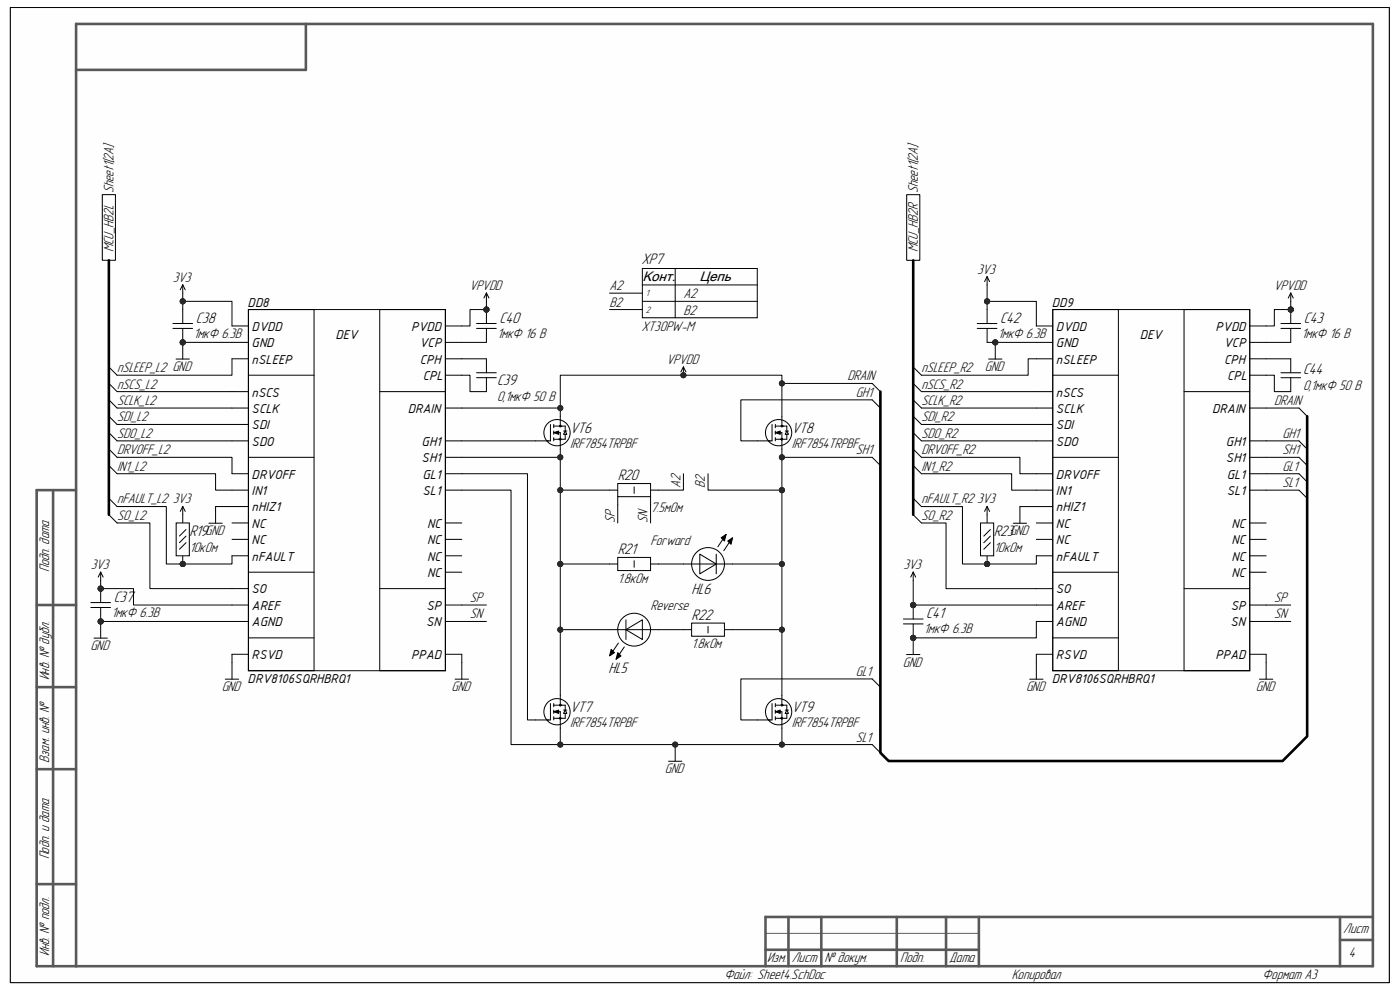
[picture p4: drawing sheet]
<svg xmlns="http://www.w3.org/2000/svg" width="297mm" height="210mm" viewBox="0 0 297 210" stroke-linecap="round" stroke-linejoin="round" font-family="sans-serif">
<path d="M2.2 1.6h292.5v206.8h-292.5z" fill-rule="evenodd" fill="#fefefe"/>
<path d="M2.2 1.6h292.5v206.8h-292.5z" fill="none" stroke="#000" stroke-width=".21"/>
<path d="M2.2 1.6h292.5v206.8h-292.5z" fill-rule="evenodd" fill="#fefefe"/>
<path d="M2.2 1.6h292.5v206.8h-292.5zM116.8 90v3.5h-.7M117.5 91.8l1-.4v.7zM117.5 90v.7M117.5 91.4v.7M117.5 92.8v.7M117.5 91.8h1.4v1.4h-1.4M117.5 90.4h1.7" fill="none" stroke="#000" stroke-width=".21"/>
<g fill="none" stroke="#585858" stroke-width=".55">
<path d="M64.9 5.1v9.7h-48.8M7.8 104h8.3M7.8 104v101h283.5v-199.9h-275.2v199.9M11.3 104v101M7.8 128.3h8.3M7.8 145.8h8.3M7.8 163.2h8.3M7.8 187.6h8.3M167.3 194.5v10.5M174.2 194.5v10.5M190.3 194.5v10.5M200.7 194.5v10.5"/>
<path d="M207.7 194.5v10.5M284.3 194.5v10.5M284.3 199.4h7M291.3 194.5h-128.9v10.5M162.4 201.5h45.3"/>
</g>
<path d="M162.4 198h45.3" fill="none" stroke="#585858" stroke-width=".21"/>
<path d="M117.5 91.8l1-.4v.7z" fill="#000"/>
<path d="M119.9 91.4l.4 .7h-.7z" fill="#fefefe"/>
<g fill="none" stroke="#000" stroke-width=".21">
<path d="M113.6 93.5h2.8M118.9 88.3v2.1h1v1M118.9 93.2v2.1M119.6 91.4h.7M119.9 91.4l.4 .7h-.7zM119.9 92.1v1.1h-1.4M116.8 149.2v3.5h-.7M117.5 151l1-.4v.7zM117.5 151h1.4v1.4h-1.4M117.5 149.2v.7M117.5 150.6v.7M117.5 152v.7"/>
<path d="M117.5 149.6h1.7"/>
<circle cx="118.2" cy="91.8" r="2.79"/>
<circle cx="118.9" cy="93.2" r=".17"/>
<circle cx="118.9" cy="90.4" r=".17"/>
</g>
<g fill="#000">
<path d="M117.5 151l1-.4v.7z"/>
<circle cx="118.9" cy="93.2" r=".17"/>
<circle cx="118.9" cy="90.4" r=".17"/>
</g>
<path d="M119.9 150.6l.4 .7h-.7z" fill="#fefefe"/>
<g fill="none" stroke="#000" stroke-width=".21">
<path d="M163.8 90v3.5h-.7M164.5 91.8l1-.4v.7zM164.5 90v.7M164.5 91.4v.7M164.5 92.8v.7M164.5 91.8h1.4v1.4h-1.4M164.5 90.4h1.7M113.6 152.7h2.8M118.9 147.5v2.1h1v1M118.9 152.4v2.1M119.6 150.6h.7M119.9 150.6l.4 .7h-.7z"/>
<path d="M119.9 151.3v1.1h-1.4"/>
<circle cx="118.2" cy="151" r="2.79"/>
<circle cx="118.9" cy="149.6" r=".17"/>
<circle cx="118.9" cy="152.4" r=".17"/>
</g>
<g fill="#000">
<path d="M164.5 91.8l1-.4v.7z"/>
<circle cx="118.9" cy="149.6" r=".17"/>
<circle cx="118.9" cy="152.4" r=".17"/>
</g>
<path d="M166.9 91.4l.4 .7h-.7z" fill="#fefefe"/>
<g fill="none" stroke="#000" stroke-width=".21">
<path d="M160.7 93.5h2.7M165.9 88.3v2.1h1v1M165.9 93.2v2.1M166.6 91.4h.7M166.9 91.4l.4 .7h-.7zM166.9 92.1v1.1h-1.4M163.8 149.2v3.5h-.7M164.5 151l1-.4v.7zM164.5 151h1.4v1.4h-1.4M164.5 149.2v.7M164.5 150.6v.7M164.5 152v.7"/>
<path d="M164.5 149.6h1.7"/>
<circle cx="165.2" cy="91.8" r="2.79"/>
<circle cx="165.9" cy="93.2" r=".17"/>
<circle cx="165.9" cy="90.4" r=".17"/>
</g>
<g fill="#000">
<path d="M164.5 151l1-.4v.7z"/>
<circle cx="165.9" cy="93.2" r=".17"/>
<circle cx="165.9" cy="90.4" r=".17"/>
</g>
<path d="M166.9 150.6l.4 .7h-.7z" fill="#fefefe"/>
<g fill="none" stroke="#000" stroke-width=".21">
<path d="M136.3 57h24.4v10.4h-24.4zM143.2 57v10.4M129.3 62.2h7M129.3 65.7h7M136.3 60.4h24.4M136.3 63.9h24.4M129.3 119.6h1.8M138 119.6h1.8M160.7 152.7h2.7M165.9 147.5v2.1h1v1M165.9 152.4v2.1M166.6 150.6h.7"/>
<path d="M166.9 150.6l.4 .7h-.7zM166.9 151.3v1.1h-1.4"/>
<circle cx="165.2" cy="151" r="2.79"/>
<circle cx="165.9" cy="152.4" r=".17"/>
<circle cx="165.9" cy="149.6" r=".17"/>
</g>
<g fill="#000">
<circle cx="165.9" cy="152.4" r=".17"/>
<circle cx="165.9" cy="149.6" r=".17"/>
</g>
<path d="M131.1 118.3h6.9v2.7h-6.9z" fill-rule="evenodd" fill="#fefefe"/>
<path d="M131.1 118.3h6.9v2.7h-6.9zM134.5 119v1.3M145 133.6h1.7M153.7 133.6h1.7" fill="none" stroke="#000" stroke-width=".21"/>
<path d="M146.7 132.2h7v2.8h-7z" fill-rule="evenodd" fill="#fefefe"/>
<path d="M145 119.6h3.5M152 119.6h3.4M146.7 132.2h7v2.8h-7zM150.2 132.9v1.4" fill="none" stroke="#000" stroke-width=".21"/>
<path d="M148.5 117.6l3.5 2-3.5 2.1z" fill="#fefefe"/>
<g fill="none" stroke="#000" stroke-width=".21">
<path d="M148.5 117.6l3.5 2-3.5 2.1zM148.5 119.6h3.5M152 117.6v4.1M153 114.1l1-.7-.3 1.4zM154 113.4l-1.7 2.6M154.4 114.8l1-.7-.3 1.4zM155.3 114.2l-1.7 2.6M129.3 133.6h3.5M136.3 133.6h3.5"/>
<circle cx="150.2" cy="119.6" r="3.5"/>
</g>
<path d="M153 114.1l1-.7-.3 1.4zM154.4 114.8l1-.7-.3 1.4z" fill="#000"/>
<path d="M132.8 133.6l3.5-2.1v4.2z" fill="#fefefe"/>
<g fill="none" stroke="#000" stroke-width=".21">
<path d="M129.7 137.8l.7 .7-1.1 .6zM131.1 138.5l.7 .6-1.1 .7zM131.2 136.4l-1.7 2.6M132.4 137.2l-1.7 2.6M132.8 133.6l3.5-2.1v4.2zM132.8 133.6h3.5M132.8 131.5v4.2"/>
<circle cx="134.5" cy="133.6" r="3.5"/>
</g>
<path d="M129.7 137.8l.7 .7-1.1 .6zM131.1 138.5l.7 .6-1.1 .7z" fill="#000"/>
<path d="M52.7 65.7h41.8v76.6h-41.8z" fill-rule="evenodd" fill="#fefefe"/>
<g fill="none" stroke="#000" stroke-width=".21">
<path d="M49.2 72.6h3.5M49.2 69.1h3.5M49.2 76.1h3.5M52.7 79.6h13.9M52.7 65.7h41.8v76.6h-41.8zM52.7 65.7h13.9v76.6h-13.9zM80.6 65.7h13.9v76.6h-13.9zM94.5 72.6h3.5M94.5 69.2h3.5M94.5 76.1h3.5M94.5 79.6h3.5M49.2 83.1h3.5"/>
<path d="M49.2 86.6h3.5M49.2 90h3.5M49.2 93.5h3.5M52.7 97h13.9M80.6 83.1h13.9M94.5 86.6h3.5M94.5 93.5h3.5M94.5 97h3.5M49.2 104h3.5M49.2 107.5h3.5M49.2 110.9h3.5M49.2 114.4h3.5"/>
<path d="M49.2 100.5h3.5M49.2 117.9h3.5M94.5 104h3.5M94.5 110.9h3.5M94.5 114.4h3.5M94.5 100.5h3.5M94.5 117.9h3.5M129.3 104h1.8M138 104h1.8M49.2 124.9h3.5M49.2 138.8h3.5M49.2 128.3h3.5"/>
<path d="M49.2 131.8h3.5M52.7 121.4h13.9M52.7 135.3h13.9M80.6 124.9h13.9M94.5 138.8h3.5M94.5 128.3h3.5M94.5 131.8h3.5M94.5 121.4h3.5"/>
</g>
<path d="M131.1 102.6h6.9v2.8h-6.9z" fill-rule="evenodd" fill="#fefefe"/>
<path d="M131.1 102.6h6.9v2.8h-6.9zM131.1 105.4v1.7M134.5 103.3v1.4M138 105.4v1.7" fill="none" stroke="#000" stroke-width=".21"/>
<path d="M223.3 65.7h41.8v76.6h-41.8z" fill-rule="evenodd" fill="#fefefe"/>
<g fill="none" stroke="#000" stroke-width=".21">
<path d="M101.1 79.1h4.2M103.2 76.1v3M219.9 72.6h3.4M219.9 69.2h3.4M219.9 76.1h3.4M223.3 65.7h41.8v76.6h-41.8zM223.3 65.7h14v76.6h-14zM223.3 79.6h14M251.2 65.7h13.9v76.6h-13.9zM265.1 72.6h3.5M265.1 69.2h3.5M265.1 76.1h3.5"/>
<path d="M265.1 79.6h3.5M101.1 80.1h4.2M103.2 80.1v3M219.9 83.1h3.4M219.9 86.6h3.4M219.9 90h3.4M219.9 93.5h3.4M223.3 97h14M251.2 83.1h13.9M265.1 86.6h3.5M265.1 93.5h3.5M265.1 97h3.5"/>
<path d="M275.6 97l1.7 1.8M275.6 93.5l1.7 1.8M275.6 86.6l1.7 1.7M219.9 104h3.4M219.9 107.5h3.4M219.9 110.9h3.4M219.9 114.4h3.4M219.9 100.5h3.4M219.9 117.9h3.4M265.1 104h3.5M265.1 110.9h3.5M265.1 114.4h3.5"/>
<path d="M265.1 100.5h3.5M265.1 117.9h3.5M275.6 104l1.7 1.7M275.6 100.5l1.7 1.7M219.9 124.9h3.4M219.9 138.8h3.4M219.9 128.4h3.4M219.9 131.8h3.4M223.3 121.4h14M223.3 135.3h14M251.2 124.9h13.9M265.1 138.8h3.5"/>
<path d="M265.1 128.4h3.5M265.1 131.8h3.5M265.1 121.4h3.5M267.2 144.1h2.8M268.6 140.5v3.6"/>
</g>
<circle cx="103.2" cy="65.7" r=".53" fill="#262626"/>
<circle cx="103.2" cy="65.7" r=".53" fill="none" stroke="#262626" stroke-width=".21"/>
<path d="M101.1 69.7h4.2M101.1 68.6h4.2M103.2 65.7v2.9M103.2 69.7v2.9" fill="none" stroke="#000" stroke-width=".21"/>
<circle cx="103.2" cy="65.7" r=".53" fill="#262626"/>
<circle cx="103.2" cy="65.7" r=".53" fill="none" stroke="#262626" stroke-width=".21"/>
<path d="M103.2 62.2l-.5 1M103.2 62.2l.5 1M103.2 62.2v1.7M271.7 79.1h4.2M273.8 76.1v3M271.7 80.1h4.2M273.8 80.1v3" fill="none" stroke="#000" stroke-width=".21"/>
<circle cx="273.8" cy="65.7" r=".53" fill="#262626"/>
<circle cx="273.8" cy="65.7" r=".53" fill="none" stroke="#262626" stroke-width=".21"/>
<path d="M271.7 69.7h4.2M271.7 68.6h4.2M273.8 65.7v2.9M273.8 69.7v2.9" fill="none" stroke="#000" stroke-width=".21"/>
<circle cx="273.8" cy="65.7" r=".53" fill="#262626"/>
<circle cx="273.8" cy="65.7" r=".53" fill="none" stroke="#262626" stroke-width=".21"/>
<path d="M37.4 76.2h2.8M38.8 72.6v3.6M273.8 62.2l-.5 1M273.8 62.2l.6 1M273.8 62.2v1.7M96.6 144.1h2.8M98 140.5v3.6" fill="none" stroke="#000" stroke-width=".21"/>
<circle cx="38.8" cy="72.6" r=".53" fill="#262626"/>
<circle cx="38.8" cy="72.6" r=".53" fill="none" stroke="#262626" stroke-width=".21"/>
<circle cx="38.8" cy="72.6" r=".53" fill="#262626"/>
<circle cx="38.8" cy="72.6" r=".53" fill="none" stroke="#262626" stroke-width=".21"/>
<path d="M36.7 69.7h4.2M36.7 68.6h4.2M38.8 69.7v2.9" fill="none" stroke="#000" stroke-width=".21"/>
<circle cx="38.8" cy="72.6" r=".53" fill="#262626"/>
<circle cx="38.8" cy="72.6" r=".53" fill="none" stroke="#262626" stroke-width=".21"/>
<path d="M38.8 60.4v1.8M38.8 65.7v2.9M38.8 60.4l-.6 1.1M38.8 60.4l.5 1.1M209.7 76.2h2.9M211.1 72.6v3.6" fill="none" stroke="#000" stroke-width=".21"/>
<circle cx="211.1" cy="72.6" r=".53" fill="#262626"/>
<circle cx="211.1" cy="72.6" r=".53" fill="none" stroke="#262626" stroke-width=".21"/>
<path d="M209.4 58.7v1.7M209.4 58.7l-.5 1M209.4 58.7l.5 1M207.3 69.7h4.2M207.3 68.6h4.2M209.4 65.7v2.9M209.4 69.7v2.9" fill="none" stroke="#000" stroke-width=".21"/>
<circle cx="21.4" cy="131.8" r=".53" fill="#262626"/>
<circle cx="21.4" cy="131.8" r=".53" fill="none" stroke="#262626" stroke-width=".21"/>
<circle cx="21.4" cy="124.9" r=".53" fill="#262626"/>
<circle cx="21.4" cy="124.9" r=".53" fill="none" stroke="#262626" stroke-width=".21"/>
<path d="M19.3 128.9h4.1M19.3 127.8h4.1M21.4 128.9v2.9" fill="none" stroke="#000" stroke-width=".21"/>
<circle cx="21.4" cy="131.8" r=".53" fill="#262626"/>
<circle cx="21.4" cy="131.8" r=".53" fill="none" stroke="#262626" stroke-width=".21"/>
<path d="M21.4 124.9v2.9" fill="none" stroke="#000" stroke-width=".21"/>
<circle cx="21.4" cy="124.9" r=".53" fill="#262626"/>
<circle cx="21.4" cy="124.9" r=".53" fill="none" stroke="#262626" stroke-width=".21"/>
<path d="M19.9 135.4h2.9M21.4 131.8v3.6" fill="none" stroke="#000" stroke-width=".21"/>
<circle cx="21.4" cy="131.8" r=".53" fill="#262626"/>
<circle cx="21.4" cy="131.8" r=".53" fill="none" stroke="#262626" stroke-width=".21"/>
<path d="M21.4 121.4l-.6 1M21.4 121.4l.5 1M21.4 121.4v1.7" fill="none" stroke="#000" stroke-width=".21"/>
<circle cx="38.8" cy="119.6" r=".53" fill="#262626"/>
<circle cx="38.8" cy="119.6" r=".53" fill="none" stroke="#262626" stroke-width=".21"/>
<path d="M38.8 117.9v1.7" fill="none" stroke="#000" stroke-width=".21"/>
<circle cx="38.8" cy="119.6" r=".53" fill="#262626"/>
<circle cx="38.8" cy="119.6" r=".53" fill="none" stroke="#262626" stroke-width=".21"/>
<path d="M38.8 109.2v1.7" fill="none" stroke="#000" stroke-width=".21"/>
<path d="M37.4 110.9h2.8v7h-2.8z" fill-rule="evenodd" fill="#fefefe"/>
<g fill="none" stroke="#000" stroke-width=".21">
<path d="M23.1 77.9l1.7 1.7M23.1 81.3l1.7 1.8M23.1 84.8l1.7 1.8M23.1 88.3l1.7 1.7M23.1 91.8l1.7 1.7M23.1 95.3l1.7 1.7M23.1 98.8l1.7 1.7M23.1 105.7l1.7 1.8M23.1 109.2l1.7 1.7M37.4 110.9h2.8v7h-2.8zM38.8 107.4l-.6 1.1M38.8 107.4l.5 1.1"/>
<path d="M38.8 107.4v1.8M39.5 115.1l-1.4 1.4M39.5 113.7l-1.4 1.4M39.5 112.3l-1.4 1.4"/>
</g>
<path d="M21.7 41.3h2.8v13.9h-2.8z" fill-rule="evenodd" fill="#fefefe"/>
<path d="M21.7 41.3h2.8v13.9h-2.8zM185 81.3l1.8 1.8M185 84.8l1.8 1.8M185 97l1.8 1.8M185 158l1.8 1.7M185 144l1.8 1.8" fill="none" stroke="#000" stroke-width=".21"/>
<circle cx="193.7" cy="135.3" r=".53" fill="#262626"/>
<circle cx="193.7" cy="135.3" r=".53" fill="none" stroke="#262626" stroke-width=".21"/>
<circle cx="193.7" cy="128.4" r=".53" fill="#262626"/>
<circle cx="193.7" cy="128.4" r=".53" fill="none" stroke="#262626" stroke-width=".21"/>
<path d="M191.7 132.4h4.1M191.7 131.3h4.1M193.7 132.4v2.9" fill="none" stroke="#000" stroke-width=".21"/>
<circle cx="193.7" cy="135.3" r=".53" fill="#262626"/>
<circle cx="193.7" cy="135.3" r=".53" fill="none" stroke="#262626" stroke-width=".21"/>
<path d="M193.7 128.4v2.9" fill="none" stroke="#000" stroke-width=".21"/>
<circle cx="193.7" cy="128.4" r=".53" fill="#262626"/>
<circle cx="193.7" cy="128.4" r=".53" fill="none" stroke="#262626" stroke-width=".21"/>
<path d="M192.3 138.9h2.9M193.7 135.3v3.6" fill="none" stroke="#000" stroke-width=".21"/>
<circle cx="193.7" cy="135.3" r=".53" fill="#262626"/>
<circle cx="193.7" cy="135.3" r=".53" fill="none" stroke="#262626" stroke-width=".21"/>
<path d="M193.7 121.4l-.5 1M193.7 121.4l.6 1M193.7 121.4v1.7" fill="none" stroke="#000" stroke-width=".21"/>
<circle cx="209.4" cy="119.6" r=".53" fill="#262626"/>
<circle cx="209.4" cy="119.6" r=".53" fill="none" stroke="#262626" stroke-width=".21"/>
<path d="M209.4 117.9v1.7" fill="none" stroke="#000" stroke-width=".21"/>
<circle cx="209.4" cy="119.6" r=".53" fill="#262626"/>
<circle cx="209.4" cy="119.6" r=".53" fill="none" stroke="#262626" stroke-width=".21"/>
<path d="M209.4 109.2v1.7" fill="none" stroke="#000" stroke-width=".21"/>
<path d="M208 110.9h2.8v7h-2.8z" fill-rule="evenodd" fill="#fefefe"/>
<g fill="none" stroke="#000" stroke-width=".21">
<path d="M193.7 77.9l1.8 1.7M193.7 81.3l1.8 1.8M193.7 84.8l1.8 1.8M193.7 88.3l1.8 1.7M193.7 91.8l1.8 1.7M193.7 95.3l1.8 1.7M193.7 98.8l1.8 1.7M193.7 105.7l1.8 1.8M193.7 109.2l1.8 1.7M208 110.9h2.8v7h-2.8zM209.4 107.4l-.5 1.1M209.4 107.4l.5 1.1"/>
<path d="M209.4 107.4v1.8M210.1 115.1l-1.4 1.4M210.1 113.7l-1.4 1.4M210.1 112.3l-1.4 1.4"/>
</g>
<path d="M192.4 41.3h2.7v13.9h-2.7z" fill-rule="evenodd" fill="#fefefe"/>
<path d="M192.4 41.3h2.7v13.9h-2.7zM47.8 144.1h2.8M49.2 140.5v3.6M143.2 158v3.5M218.4 144.1h2.9M219.9 140.5v3.6M141.8 161.5h2.9" fill="none" stroke="#000" stroke-width=".21"/>
<circle cx="143.2" cy="158" r=".53" fill="#262626"/>
<circle cx="143.2" cy="158" r=".53" fill="none" stroke="#262626" stroke-width=".21"/>
<path d="M145 77.8l-.5 1.1M145 77.8l.5 1.1M145 77.8v1.8" fill="none" stroke="#000" stroke-width=".21"/>
<circle cx="145" cy="79.6" r=".53" fill="#262626"/>
<circle cx="145" cy="79.6" r=".53" fill="none" stroke="#262626" stroke-width=".21"/>
<path d="M44.3 111h2.8M45.7 107.5v3.5M150.2 100.5v3.5h15.7M215 111h2.8M216.4 107.5v3.5" fill="none" stroke="#000" stroke-width=".21"/>
<circle cx="165.9" cy="104" r=".53" fill="#262626"/>
<circle cx="165.9" cy="104" r=".53" fill="none" stroke="#262626" stroke-width=".21"/>
<path d="M139.8 119.6h5.2M155.4 119.6h10.5" fill="none" stroke="#000" stroke-width=".21"/>
<circle cx="165.9" cy="119.6" r=".53" fill="#262626"/>
<circle cx="165.9" cy="119.6" r=".53" fill="none" stroke="#262626" stroke-width=".21"/>
<path d="M118.9 119.6h10.4" fill="none" stroke="#000" stroke-width=".21"/>
<circle cx="118.9" cy="119.6" r=".53" fill="#262626"/>
<circle cx="118.9" cy="119.6" r=".53" fill="none" stroke="#262626" stroke-width=".21"/>
<path d="M139.8 133.6h5.2M155.4 133.6h10.5" fill="none" stroke="#000" stroke-width=".21"/>
<circle cx="165.9" cy="133.6" r=".53" fill="#262626"/>
<circle cx="165.9" cy="133.6" r=".53" fill="none" stroke="#262626" stroke-width=".21"/>
<path d="M118.9 133.6h10.4" fill="none" stroke="#000" stroke-width=".21"/>
<circle cx="118.9" cy="133.6" r=".53" fill="#262626"/>
<circle cx="118.9" cy="133.6" r=".53" fill="none" stroke="#262626" stroke-width=".21"/>
<path d="M118.9 104h10.4" fill="none" stroke="#000" stroke-width=".21"/>
<circle cx="118.9" cy="104" r=".53" fill="#262626"/>
<circle cx="118.9" cy="104" r=".53" fill="none" stroke="#262626" stroke-width=".21"/>
<path d="M118.9 86.6v1.7M131.1 107.1v3.8M138 107.1v3.8M145 100.5v3.5h-5.2M98 128.3h5.2M98 131.8h5.2" fill="none" stroke="#000" stroke-width=".21"/>
<circle cx="118.9" cy="86.6" r=".53" fill="#262626"/>
<circle cx="118.9" cy="86.6" r=".53" fill="none" stroke="#262626" stroke-width=".21"/>
<path d="M98 93.5h15.6M98 97h20.9" fill="none" stroke="#000" stroke-width=".21"/>
<circle cx="118.9" cy="97" r=".53" fill="#262626"/>
<circle cx="118.9" cy="97" r=".53" fill="none" stroke="#262626" stroke-width=".21"/>
<path d="M98 100.5h13.9v52.2h1.7M98 104h10.4v54h10.5v-3.5" fill="none" stroke="#000" stroke-width=".21"/>
<circle cx="118.9" cy="158" r=".53" fill="#262626"/>
<circle cx="118.9" cy="158" r=".53" fill="none" stroke="#262626" stroke-width=".21"/>
<path d="M165.9 154.5v3.5h-47" fill="none" stroke="#000" stroke-width=".21"/>
<circle cx="118.9" cy="158" r=".53" fill="#262626"/>
<circle cx="118.9" cy="158" r=".53" fill="none" stroke="#262626" stroke-width=".21"/>
<circle cx="143.2" cy="158" r=".53" fill="#262626"/>
<circle cx="143.2" cy="158" r=".53" fill="none" stroke="#262626" stroke-width=".21"/>
<circle cx="165.9" cy="158" r=".53" fill="#262626"/>
<circle cx="165.9" cy="158" r=".53" fill="none" stroke="#262626" stroke-width=".21"/>
<path d="M165.9 81.3h19.1M185 84.8h-27.8v8.7h3.5M268.6 86.6h7M268.6 97h7M268.6 93.5h7M268.6 104h7M268.6 100.5h7M268.6 128.4h5.2M268.6 131.8h5.2M268.6 138.8v1.7" fill="none" stroke="#000" stroke-width=".21"/>
<circle cx="165.9" cy="81.3" r=".53" fill="#262626"/>
<circle cx="165.9" cy="81.3" r=".53" fill="none" stroke="#262626" stroke-width=".21"/>
<path d="M165.9 158h19.1" fill="none" stroke="#000" stroke-width=".21"/>
<circle cx="165.9" cy="158" r=".53" fill="#262626"/>
<circle cx="165.9" cy="158" r=".53" fill="none" stroke="#262626" stroke-width=".21"/>
<path d="M165.9 97h19.1M185 144h-27.8v8.7h3.5" fill="none" stroke="#000" stroke-width=".21"/>
<circle cx="165.9" cy="97" r=".53" fill="#262626"/>
<circle cx="165.9" cy="97" r=".53" fill="none" stroke="#262626" stroke-width=".21"/>
<path d="M98 79.6h1.7v3.5h3.5M98 76.1h5.2M98 72.6h5.2M103.2 65.7h-3.5v3.5h-1.7" fill="none" stroke="#000" stroke-width=".21"/>
<circle cx="103.2" cy="65.7" r=".53" fill="#262626"/>
<circle cx="103.2" cy="65.7" r=".53" fill="none" stroke="#262626" stroke-width=".21"/>
<path d="M103.2 63.9v1.8" fill="none" stroke="#000" stroke-width=".21"/>
<circle cx="103.2" cy="65.7" r=".53" fill="#262626"/>
<circle cx="103.2" cy="65.7" r=".53" fill="none" stroke="#262626" stroke-width=".21"/>
<path d="M268.6 79.6h1.8v3.5h3.4M268.6 76.1h5.2M268.6 72.6h5.2M273.8 65.7h-3.4v3.5h-1.8" fill="none" stroke="#000" stroke-width=".21"/>
<circle cx="273.8" cy="65.7" r=".53" fill="#262626"/>
<circle cx="273.8" cy="65.7" r=".53" fill="none" stroke="#262626" stroke-width=".21"/>
<path d="M273.8 63.9v1.8" fill="none" stroke="#000" stroke-width=".21"/>
<circle cx="273.8" cy="65.7" r=".53" fill="#262626"/>
<circle cx="273.8" cy="65.7" r=".53" fill="none" stroke="#262626" stroke-width=".21"/>
<path d="M38.8 72.6h10.4M98 138.8v1.7" fill="none" stroke="#000" stroke-width=".21"/>
<circle cx="38.8" cy="72.6" r=".53" fill="#262626"/>
<circle cx="38.8" cy="72.6" r=".53" fill="none" stroke="#262626" stroke-width=".21"/>
<path d="M38.8 63.9h10.4v5.2" fill="none" stroke="#000" stroke-width=".21"/>
<circle cx="38.8" cy="63.9" r=".53" fill="#262626"/>
<circle cx="38.8" cy="63.9" r=".53" fill="none" stroke="#262626" stroke-width=".21"/>
<path d="M38.8 63.9v1.8" fill="none" stroke="#000" stroke-width=".21"/>
<circle cx="38.8" cy="63.9" r=".53" fill="#262626"/>
<circle cx="38.8" cy="63.9" r=".53" fill="none" stroke="#262626" stroke-width=".21"/>
<path d="M38.8 62.2v1.7" fill="none" stroke="#000" stroke-width=".21"/>
<circle cx="38.8" cy="63.9" r=".53" fill="#262626"/>
<circle cx="38.8" cy="63.9" r=".53" fill="none" stroke="#262626" stroke-width=".21"/>
<path d="M211.1 72.6h8.8" fill="none" stroke="#000" stroke-width=".21"/>
<circle cx="211.1" cy="72.6" r=".53" fill="#262626"/>
<circle cx="211.1" cy="72.6" r=".53" fill="none" stroke="#262626" stroke-width=".21"/>
<path d="M209.4 63.9h10.5v5.3" fill="none" stroke="#000" stroke-width=".21"/>
<circle cx="209.4" cy="63.9" r=".53" fill="#262626"/>
<circle cx="209.4" cy="63.9" r=".53" fill="none" stroke="#262626" stroke-width=".21"/>
<path d="M209.4 63.9v1.8" fill="none" stroke="#000" stroke-width=".21"/>
<circle cx="209.4" cy="63.9" r=".53" fill="#262626"/>
<circle cx="209.4" cy="63.9" r=".53" fill="none" stroke="#262626" stroke-width=".21"/>
<path d="M209.4 60.4v3.5" fill="none" stroke="#000" stroke-width=".21"/>
<circle cx="209.4" cy="63.9" r=".53" fill="#262626"/>
<circle cx="209.4" cy="63.9" r=".53" fill="none" stroke="#262626" stroke-width=".21"/>
<path d="M21.4 123.1v1.8" fill="none" stroke="#000" stroke-width=".21"/>
<circle cx="21.4" cy="124.9" r=".53" fill="#262626"/>
<circle cx="21.4" cy="124.9" r=".53" fill="none" stroke="#262626" stroke-width=".21"/>
<path d="M98 86.6h20.9v-7h47v8.7" fill="none" stroke="#000" stroke-width=".21"/>
<circle cx="165.9" cy="81.3" r=".53" fill="#262626"/>
<circle cx="165.9" cy="81.3" r=".53" fill="none" stroke="#262626" stroke-width=".21"/>
<circle cx="145" cy="79.6" r=".53" fill="#262626"/>
<circle cx="145" cy="79.6" r=".53" fill="none" stroke="#262626" stroke-width=".21"/>
<circle cx="118.9" cy="86.6" r=".53" fill="#262626"/>
<circle cx="118.9" cy="86.6" r=".53" fill="none" stroke="#262626" stroke-width=".21"/>
<path d="M118.9 119.6v27.9" fill="none" stroke="#000" stroke-width=".21"/>
<circle cx="118.9" cy="119.6" r=".53" fill="#262626"/>
<circle cx="118.9" cy="119.6" r=".53" fill="none" stroke="#262626" stroke-width=".21"/>
<circle cx="118.9" cy="133.6" r=".53" fill="#262626"/>
<circle cx="118.9" cy="133.6" r=".53" fill="none" stroke="#262626" stroke-width=".21"/>
<path d="M118.9 95.3v24.3" fill="none" stroke="#000" stroke-width=".21"/>
<circle cx="118.9" cy="97" r=".53" fill="#262626"/>
<circle cx="118.9" cy="97" r=".53" fill="none" stroke="#262626" stroke-width=".21"/>
<circle cx="118.9" cy="104" r=".53" fill="#262626"/>
<circle cx="118.9" cy="104" r=".53" fill="none" stroke="#262626" stroke-width=".21"/>
<circle cx="118.9" cy="119.6" r=".53" fill="#262626"/>
<circle cx="118.9" cy="119.6" r=".53" fill="none" stroke="#262626" stroke-width=".21"/>
<path d="M165.9 104v43.5" fill="none" stroke="#000" stroke-width=".21"/>
<circle cx="165.9" cy="133.6" r=".53" fill="#262626"/>
<circle cx="165.9" cy="133.6" r=".53" fill="none" stroke="#262626" stroke-width=".21"/>
<circle cx="165.9" cy="119.6" r=".53" fill="#262626"/>
<circle cx="165.9" cy="119.6" r=".53" fill="none" stroke="#262626" stroke-width=".21"/>
<circle cx="165.9" cy="104" r=".53" fill="#262626"/>
<circle cx="165.9" cy="104" r=".53" fill="none" stroke="#262626" stroke-width=".21"/>
<path d="M49.2 117.9v1.7h-10.4" fill="none" stroke="#000" stroke-width=".21"/>
<circle cx="38.8" cy="119.6" r=".53" fill="#262626"/>
<circle cx="38.8" cy="119.6" r=".53" fill="none" stroke="#262626" stroke-width=".21"/>
<path d="M24.8 110.9h7v14h17.4M21.4 131.8h27.8" fill="none" stroke="#000" stroke-width=".21"/>
<circle cx="21.4" cy="131.8" r=".53" fill="#262626"/>
<circle cx="21.4" cy="131.8" r=".53" fill="none" stroke="#262626" stroke-width=".21"/>
<path d="M21.4 124.9h6.9v3.4h20.9" fill="none" stroke="#000" stroke-width=".21"/>
<circle cx="21.4" cy="124.9" r=".53" fill="#262626"/>
<circle cx="21.4" cy="124.9" r=".53" fill="none" stroke="#262626" stroke-width=".21"/>
<path d="M49.2 76.1v3.5h-24.4M24.8 97h24.4v3.5M24.8 83.1h24.4M24.8 86.6h24.4M24.8 90h24.4M24.8 93.5h24.4M24.8 100.5h20.9v3.5h3.5M24.8 107.5h10.5v12.1h3.5" fill="none" stroke="#000" stroke-width=".21"/>
<circle cx="38.8" cy="119.6" r=".53" fill="#262626"/>
<circle cx="38.8" cy="119.6" r=".53" fill="none" stroke="#262626" stroke-width=".21"/>
<path d="M193.7 123.1v5.3" fill="none" stroke="#000" stroke-width=".21"/>
<circle cx="193.7" cy="128.4" r=".53" fill="#262626"/>
<circle cx="193.7" cy="128.4" r=".53" fill="none" stroke="#262626" stroke-width=".21"/>
<path d="M219.9 131.8v3.5h-26.2" fill="none" stroke="#000" stroke-width=".21"/>
<circle cx="193.7" cy="135.3" r=".53" fill="#262626"/>
<circle cx="193.7" cy="135.3" r=".53" fill="none" stroke="#262626" stroke-width=".21"/>
<path d="M193.7 128.4h26.2" fill="none" stroke="#000" stroke-width=".21"/>
<circle cx="193.7" cy="128.4" r=".53" fill="#262626"/>
<circle cx="193.7" cy="128.4" r=".53" fill="none" stroke="#262626" stroke-width=".21"/>
<path d="M195.5 107.5h8.7v12.1h5.2" fill="none" stroke="#000" stroke-width=".21"/>
<circle cx="209.4" cy="119.6" r=".53" fill="#262626"/>
<circle cx="209.4" cy="119.6" r=".53" fill="none" stroke="#262626" stroke-width=".21"/>
<path d="M165.9 95.3v8.7" fill="none" stroke="#000" stroke-width=".21"/>
<circle cx="165.9" cy="104" r=".53" fill="#262626"/>
<circle cx="165.9" cy="104" r=".53" fill="none" stroke="#262626" stroke-width=".21"/>
<circle cx="165.9" cy="97" r=".53" fill="#262626"/>
<circle cx="165.9" cy="97" r=".53" fill="none" stroke="#262626" stroke-width=".21"/>
<path d="M209.4 72.6h1.7M49.2 138.8v1.7M219.9 138.8v1.7" fill="none" stroke="#000" stroke-width=".21"/>
<circle cx="211.1" cy="72.6" r=".53" fill="#262626"/>
<circle cx="211.1" cy="72.6" r=".53" fill="none" stroke="#262626" stroke-width=".21"/>
<path d="M219.9 76.1h-1.8v3.5h-22.6M195.5 97h20.9v3.5h3.5M195.5 93.5h24.4M195.5 90h24.4M195.5 86.6h24.4M195.5 83.1h24.4M45.7 107.5h3.5M195.5 110.9h5.2v14h19.2M195.5 100.5h19.1v3.5h5.3M216.4 107.5h3.5M219.9 117.9v1.7h-10.5" fill="none" stroke="#000" stroke-width=".21"/>
<circle cx="209.4" cy="119.6" r=".53" fill="#262626"/>
<circle cx="209.4" cy="119.6" r=".53" fill="none" stroke="#262626" stroke-width=".21"/>
<path d="M23.1 55.2v54M193.7 55.2v54M186.8 83.1v76.6l1.7 1.7h83.6l5.2-5.2v-67.9" fill="none" stroke="#000" stroke-width=".55"/>
<g font-size="3.4">
<text x="136.1" y="56.1">XP7</text>
<text x="41.6" y="68.5">C38</text>
<text x="106" y="68.5">C40</text>
<text x="212.2" y="68.5">C42</text>
<text x="276.6" y="68.5">C43</text>
<text x="105.5" y="81.7">C39</text>
<text x="276.4" y="79.4">C44</text>
<text x="120.9" y="91.8">VT6</text>
<text x="168" y="91.8">VT8</text>
<text x="131.1" y="101.9">R20</text>
<text x="40.2" y="113.8">R19GND</text>
<text x="210.8" y="113.8">R23GND</text>
<text x="131.1" y="117.6">R21</text>
<text x="146.7" y="125.9">HL6</text>
<text x="24.1" y="127.6">C37</text>
<text x="146.7" y="131.5">R22</text>
<text x="196.5" y="131.1">C41</text>
<text x="129.1" y="142.8">HL5</text>
<text x="120.9" y="151">VT7</text>
<text x="168" y="151">VT9</text>
</g>
<g font-size="3.1">
<text x="24" y="40.9" transform="rotate(-90 24 40.9)">Sheet1[2A]</text>
<text x="194.7" y="40.9" transform="rotate(-90 194.7 40.9)">Sheet1[2A]</text>
<text x="24" y="53.5" transform="rotate(-90 24 53.5)">MCU_HB2L</text>
<text x="194.7" y="53.5" transform="rotate(-90 194.7 53.5)">MCU_HB2R</text>
<text x="36.7" y="59.8">3V3</text>
<text x="207.3" y="58">3V3</text>
<text x="99.6" y="61.5">VPVDD</text>
<text x="129.3" y="61.6">A2</text>
<text x="129.3" y="65">B2</text>
<text x="145" y="63.3">A2</text>
<text x="270.3" y="61.5">VPVDD</text>
<text x="41" y="71.6">1мкФ 6.3В</text>
<text x="105.5" y="71.6">1мкФ 16 В</text>
<text x="136.1" y="70.1">XT30PW-M</text>
<text x="145" y="66.8">B2</text>
<text x="211.7" y="71.6">1мкФ 6.3В</text>
<text x="276.1" y="71.6">1мкФ 16 В</text>
<text x="141.4" y="77.2">VPVDD</text>
<text x="24.8" y="79">nSLEEP_L2 GND</text>
<text x="24.8" y="82.4">nSCS_L2</text>
<text x="179.8" y="80.7">DRAIN</text>
<text x="195.5" y="79">nSLEEP_R2</text>
<text x="195.5" y="82.4">nSCS_R2</text>
<text x="209" y="78.7">GND</text>
<text x="276.4" y="82.6">0,1мкФ 50 В</text>
<text x="24.8" y="85.9">SCLK_L2</text>
<text x="24.8" y="89.4">SDI_L2</text>
<text x="105.5" y="85">0,1мкФ 50 В</text>
<text x="181.6" y="84.2">GH1</text>
<text x="195.5" y="85.9">SCLK_R2</text>
<text x="195.5" y="89.4">SDI_R2</text>
<text x="270.3" y="85.9">DRAIN</text>
<text x="24.8" y="92.9">SDO_L2</text>
<text x="120.9" y="95.1">IRF7854TRPBF</text>
<text x="168" y="95.1">IRF7854TRPBF</text>
<text x="195.5" y="92.9">SDO_R2</text>
<text x="272.1" y="92.9">GH1</text>
<text x="24.8" y="96.4">DRVOFF_L2</text>
<text x="24.8" y="99.9">IN1_L2</text>
<text x="181.6" y="96.4">SH1</text>
<text x="195.5" y="96.4">DRVOFF_R2</text>
<text x="195.5" y="99.9">IN1_R2</text>
<text x="272.1" y="96.4">SH1</text>
<text x="272.1" y="99.9">GL1</text>
<text x="24.8" y="106.8">nFAULT_L2</text>
<text x="36.7" y="106.8">3V3</text>
<text x="144.4" y="103.5" transform="rotate(-90 144.4 103.5)">A2</text>
<text x="149.6" y="103.5" transform="rotate(-90 149.6 103.5)">B2</text>
<text x="195.5" y="106.8">nFAULT_R2</text>
<text x="207.3" y="106.8">3V3</text>
<text x="272.1" y="103.3">SL1</text>
<text x="24.8" y="110.3">SO_L2</text>
<text x="130.4" y="111" transform="rotate(-90 130.4 111)">SP</text>
<text x="137.4" y="111" transform="rotate(-90 137.4 111)">SN</text>
<text x="138" y="108.5">7.5мОм</text>
<text x="195.5" y="110.3">SO_R2</text>
<text x="40.2" y="117">10кОм</text>
<text x="138" y="115.5">Forward</text>
<text x="210.8" y="117">10кОм</text>
<text x="10.5" y="121.4" transform="rotate(-90 10.5 121.4)">Подп. дата</text>
<text x="19.3" y="120.7">3V3</text>
<text x="131.1" y="123.6">1.8кОм</text>
<text x="191.6" y="120.7">3V3</text>
<text x="23.6" y="130.9">1мкФ 6.3В</text>
<text x="99.7" y="127.7">SP</text>
<text x="99.7" y="131.2">SN</text>
<text x="138" y="129.5">Reverse</text>
<text x="270.3" y="127.7">SP</text>
<text x="270.3" y="131.2">SN</text>
<text x="19.2" y="137.9">GND</text>
<text x="146.7" y="137.5">1.8кОм</text>
<text x="196" y="134.3">1мкФ 6.3В</text>
<text x="181.6" y="143.4">GL1</text>
<text x="191.6" y="141.4">GND</text>
<text x="10.5" y="144.4" transform="rotate(-90 10.5 144.4)">Инв. № дубл.</text>
<text x="47" y="146.6">GND</text>
<text x="95.8" y="146.6">GND</text>
<text x="217.7" y="146.6">GND</text>
<text x="266.4" y="146.6">GND</text>
<text x="120.9" y="154.3">IRF7854TRPBF</text>
<text x="168" y="154.3">IRF7854TRPBF</text>
<text x="10.5" y="161.8" transform="rotate(-90 10.5 161.8)">Взам. инв. №</text>
<text x="181.6" y="157.3">SL1</text>
<text x="141.1" y="164">GND</text>
<text x="10.5" y="182.3" transform="rotate(-90 10.5 182.3)">Подп. и дата</text>
<text x="285" y="197.9">Лист</text>
<text x="10.5" y="202.9" transform="rotate(-90 10.5 202.9)">Инв. № подл.</text>
<text x="286.2" y="203.1">4</text>
<text x="153.7" y="207.6">Файл: Sheet4.SchDoc</text>
<text x="162.7" y="204.2">Изм.</text>
<text x="168" y="204.2">Лист № докум.</text>
<text x="191" y="204.2">Подп.</text>
<text x="201.4" y="204.2">Дата</text>
<text x="214.6" y="207.6">Копировал</text>
<text x="267.8" y="207.6">Формат А3</text>
</g>
<g font-size="3">
<text x="136.3" y="59.7">Конт.</text>
<text x="148.4" y="59.7">Цепь</text>
</g>
<g font-size="2.6">
<text x="52.5" y="65.1">DD8</text>
<text x="223.1" y="65.1">DD9</text>
<text x="53.4" y="70.2">DVDD</text>
<text x="71.2" y="71.9">DEV</text>
<text x="87.2" y="70.2">PVDD</text>
<text x="224" y="70.2">DVDD</text>
<text x="241.8" y="71.9">DEV</text>
<text x="257.9" y="70.2">PVDD</text>
<text x="53.4" y="73.7">GND</text>
<text x="53.4" y="77.1">nSLEEP</text>
<text x="89" y="73.7">VCP</text>
<text x="89.1" y="77.1">CPH</text>
<text x="224" y="73.7">GND</text>
<text x="224" y="77.1">nSLEEP</text>
<text x="259.6" y="73.7">VCP</text>
<text x="259.7" y="77.1">CPH</text>
<text x="89.7" y="80.6">CPL</text>
<text x="260.3" y="80.6">CPL</text>
<text x="53.4" y="84.1">nSCS</text>
<text x="53.4" y="87.6">SCLK</text>
<text x="86.5" y="87.6">DRAIN</text>
<text x="224" y="84.1">nSCS</text>
<text x="224" y="87.6">SCLK</text>
<text x="257.2" y="87.6">DRAIN</text>
<text x="53.4" y="91.1">SDI</text>
<text x="53.4" y="94.6">SDO</text>
<text x="89.5" y="94.6">GH1</text>
<text x="224" y="91.1">SDI</text>
<text x="224" y="94.6">SDO</text>
<text x="260.1" y="94.6">GH1</text>
<text x="53.4" y="101.5">DRVOFF</text>
<text x="89.5" y="98">SH1</text>
<text x="89.6" y="101.5">GL1</text>
<text x="224" y="101.5">DRVOFF</text>
<text x="260.1" y="98">SH1</text>
<text x="260.3" y="101.5">GL1</text>
<text x="53.4" y="105">IN1</text>
<text x="89.6" y="105">SL1</text>
<text x="224" y="105">IN1</text>
<text x="260.3" y="105">SL1</text>
<text x="53.4" y="108.5">nHIZ1</text>
<text x="53.4" y="112">NC</text>
<text x="90.6" y="112">NC</text>
<text x="224" y="108.5">nHIZ1</text>
<text x="224" y="112">NC</text>
<text x="261.2" y="112">NC</text>
<text x="53.4" y="115.4">NC</text>
<text x="53.4" y="118.9">nFAULT</text>
<text x="90.6" y="115.4">NC</text>
<text x="90.6" y="118.9">NC</text>
<text x="224" y="115.4">NC</text>
<text x="224" y="118.9">nFAULT</text>
<text x="261.2" y="115.4">NC</text>
<text x="261.2" y="118.9">NC</text>
<text x="53.4" y="125.9">SO</text>
<text x="90.6" y="122.4">NC</text>
<text x="224" y="125.9">SO</text>
<text x="261.2" y="122.4">NC</text>
<text x="53.4" y="129.4">AREF</text>
<text x="90.5" y="129.4">SP</text>
<text x="224" y="129.4">AREF</text>
<text x="261.2" y="129.4">SP</text>
<text x="53.4" y="132.8">AGND</text>
<text x="90.4" y="132.8">SN</text>
<text x="224" y="132.8">AGND</text>
<text x="261.1" y="132.8">SN</text>
<text x="53.4" y="139.8">RSVD</text>
<text x="87.2" y="139.8">PPAD</text>
<text x="224" y="139.8">RSVD</text>
<text x="257.9" y="139.8">PPAD</text>
<text x="52.5" y="144.9">DRV8106SQRHBRQ1</text>
<text x="223.1" y="144.9">DRV8106SQRHBRQ1</text>
</g>
<g font-size="2.1">
<text x="137" y="62.8">1</text>
<text x="137" y="66.3">2</text>
</g>
<text font-size=".3" fill="#585858" x="10.9" y="205.1">ALTIUM GOSTBOM2.0 KEV</text>
</svg>
